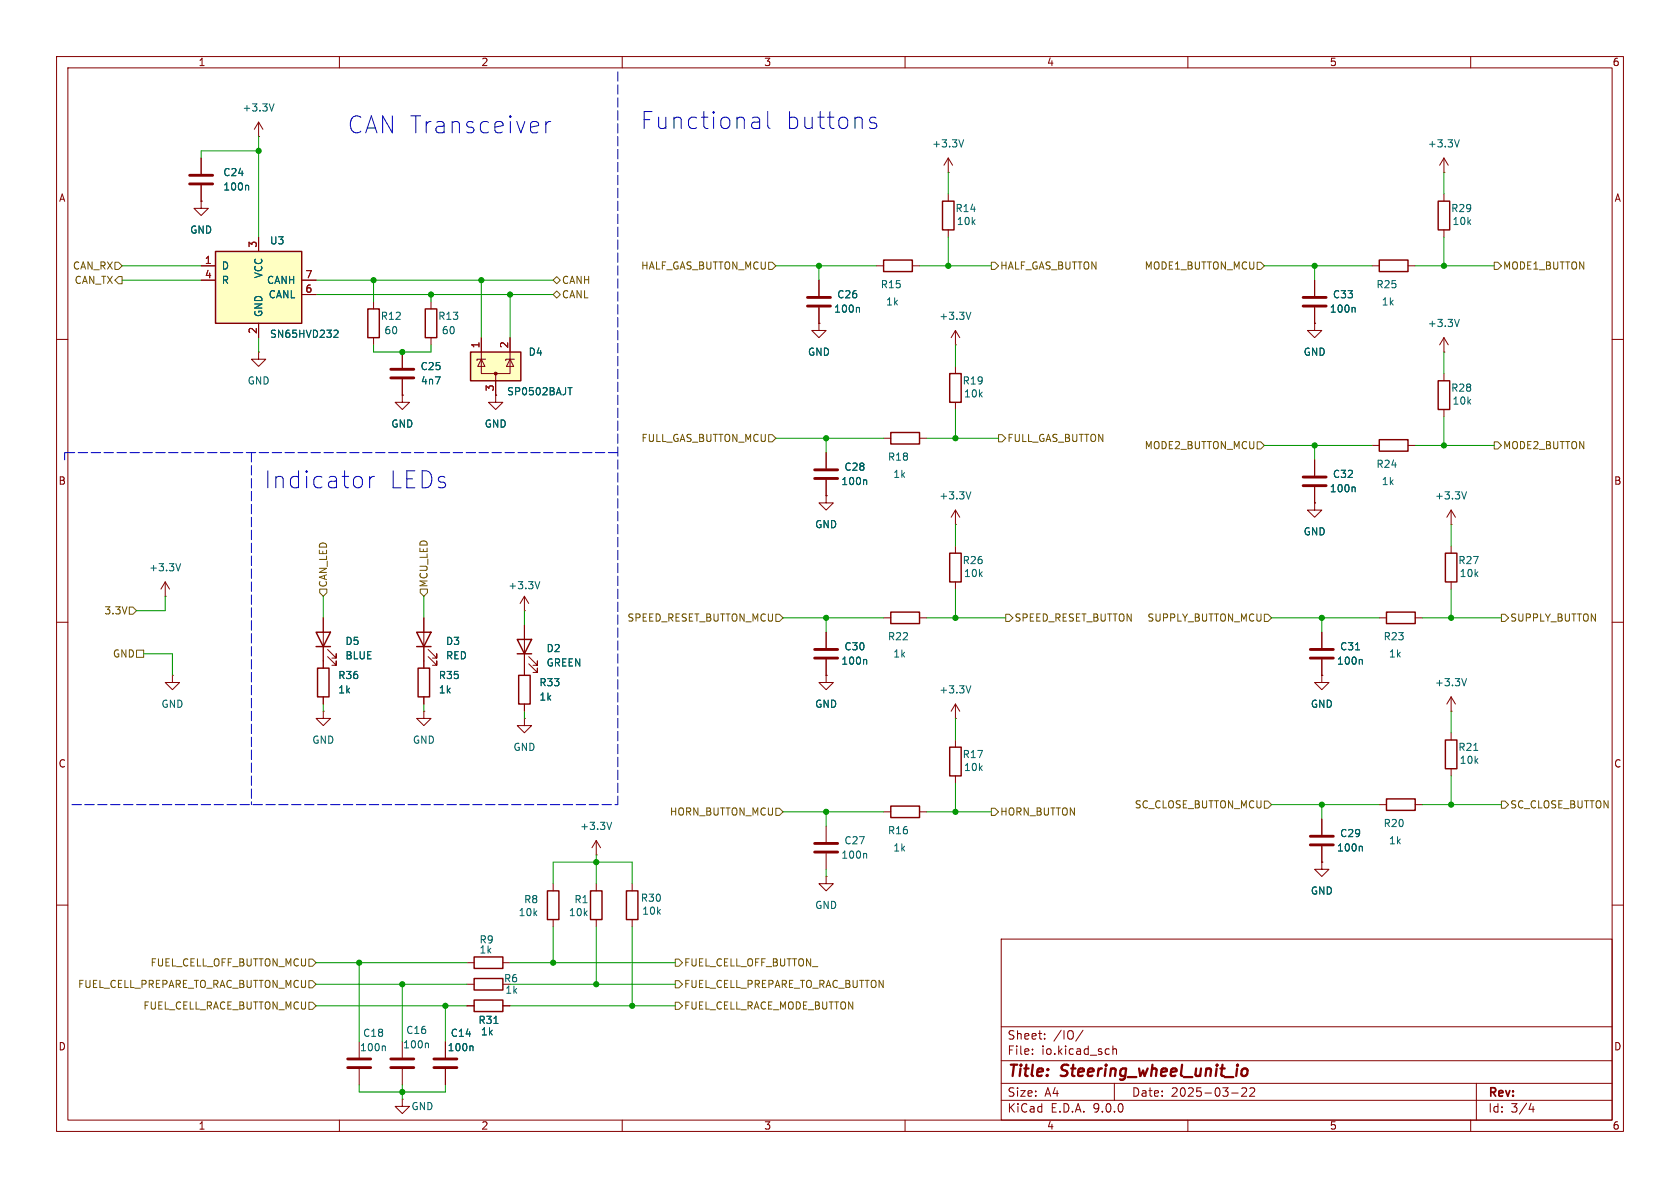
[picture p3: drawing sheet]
<svg xmlns="http://www.w3.org/2000/svg" width="297mm" height="210mm" viewBox="0 0 297 210" stroke-linecap="round" stroke-linejoin="round" font-family="sans-serif">
<g fill="none" stroke="#840000" stroke-width=".18">
<path d="M10 10h277v190h-277zM12 12h273v186h-273zM60 10v2M110 10v2M160 10v2M210 10v2M260 10v2M45.7 24.1h.1M45.7 21.6l-.7 1.3M45.7 21.6l.8 1.3M45.7 21.6v2.5M255.3 30.5h.1"/>
<path d="M255.3 27.9v2.6M255.3 27.9l-.8 1.3M255.3 27.9l.7 1.3M66 53.3v1.3M66 59.7v1.3M144.8 57.2v1.2h1.2l-1.2 1.3-1.3-1.3h1.3M144.8 57.2h.1M144.8 49.5v2.8M144.8 54.4v2.8M232.4 57.2v1.2h1.3l-1.3 1.3-1.3-1.3h1.3M232.4 57.2h.1M232.4 49.5v2.8"/>
<path d="M232.4 54.4v2.8M242.6 47h1.2M248.9 47h1.3M255.3 59.7v2.5M255.3 59.7l-.8 1.3M255.3 59.7l.7 1.3M10 60h2M45.7 62.2v1.3h1.3l-1.3 1.3-1.3-1.3h1.3M45.7 62.2h.1M156.2 77.5h1.3M162.6 77.5h1.2M242.6 78.7h1.2"/>
<path d="M248.9 78.7h1.3M255.3 62.2h.1M255.3 66v1.3M255.3 72.4v1.3M285 60h2M168.9 92.7h.1M168.9 90.2l-.8 1.2M168.9 90.2l.8 1.2M168.9 90.2v2.5M232.4 88.9v1.3h1.3l-1.3 1.2-1.3-1.2h1.3M232.4 88.9h.1M232.4 81.3v2.8"/>
<path d="M232.4 86.1v2.8M256.5 92.7h.1M256.5 90.2l-.7 1.2M256.5 90.2l.8 1.2M256.5 90.2v2.5M256.5 96.5v1.3M10 110h2M29.2 105.4h.1M29.2 102.9l-.8 1.2M29.2 102.9l.8 1.2M29.2 102.9v2.5M30.5 119.4v1.3h1.2l-1.2 1.2-1.3-1.2h1.3"/>
<path d="M30.5 119.4h.1M57.1 109.2v8.9M57.9 116.1l1.5 1.5v-.8v.8h-.7M57.9 114.8l1.5 1.5v-.7v.7h-.7M74.9 109.2v8.9M75.7 116.1l1.5 1.5v-.8v.8h-.7M75.7 114.8l1.5 1.5v-.7v.7h-.7M92.7 108h.1M92.7 105.4l-.8 1.3M92.7 105.4l.8 1.3M92.7 105.4v2.6M233.7 119.4v1.3h1.2l-1.2 1.2-1.3-1.2h1.3"/>
<path d="M233.7 119.4h.1M233.7 111.8v2.8M233.7 116.6v2.8M256.5 102.9v1.2M285 110h2M57.1 125.7v1.3h1.3l-1.3 1.3-1.2-1.3h1.2M57.1 125.7h.1M57.1 123.2v1.3M74.9 125.7v1.3h1.3l-1.3 1.3-1.2-1.3h1.2M74.9 125.7h.1M74.9 123.2v1.3M111.8 156.2v1.3"/>
<path d="M243.8 142.2h1.3M250.2 142.2h1.3M10 160h2M111.8 162.6v1.2M177 166h108v32h-108zM285 160h2M60 198v2M78.7 184.2v2.7M78.7 189v2.8M110 198v2M160 198v2M177 194.5h108"/>
<path d="M177 191.5h108M177 187.5h108M177 181.5h108M182.5 186.3v.1M182.5 185.5v.1M184.7 183.6v.1M184.7 182.8v.1M191.5 182.1l-1.3 2M196.7 184.9v1.5M196.7 185.5l.3-.1 .3 .1 .1 .9M197 191.5v3M210 198v2"/>
<path d="M217.7 193.2h1.2M219.7 192.3l.5 .1 .2 .3-.9 1.1h.9M221 192.4l.5-.1 .2 .1 .1 .3-.9 1.1h.9M260 198v2M261 191.5v6.5M270.7 195l-.4 1.1h.9M271 195.6v1"/>
</g>
<path d="M219.7 189a.5 .5 0 0 1 .9 .3l-.1 .5a.62 .62 0 0 1-.7 .4" fill="none" stroke="#840000" stroke-width=".4"/>
<g fill="none" stroke="#840000" stroke-width=".25">
<path d="M65 54.6h2.1v5.1h-2.1zM243.8 46h5.1v2h-5.1zM157.5 76.5h5.1v2h-5.1zM243.8 77.7h5.1v2.1h-5.1zM254.3 67.3h2v5.1h-2zM255.5 97.8h2.1v5.1h-2.1zM55.9 111.8h2.5l-1.3 2.5zM55.9 114.3h2.5M56.1 118.1h2.1v5.1h-2.1zM73.7 111.8h2.5l-1.3 2.5zM73.7 114.3h2.5M73.9 118.1h2v5.1h-2z"/>
<path d="M110.7 157.5h2.1v5.1h-2.1zM245.1 141.2h5.1v2.1h-5.1z"/>
</g>
<path d="M142.7 52.6h4.1M142.7 54.1h4.1M230.4 52.6h4M230.4 54.1h4M230.4 84.3h4M230.4 85.9h4M231.6 114.8h4.1M231.6 116.3h4.1M76.7 187.2h4.1M76.7 188.7h4.1" fill="none" stroke="#840000" stroke-width=".51"/>
<g fill="none" stroke="#006464" stroke-width=".18">
<path d="M48.4 18.4l-.4 1.2M258 24.7l-.4 1.3M151.8 54.3l.1 .2v.7M239.4 54.3l.2 .2v.7M258 56.5l-.4 1.2M31.9 99.6l-.4 1.3M171.6 86.9l-.4 1.3M239.4 86.1l.2 .2v.6M259.3 86.9l-.5 1.3M95.4 102.8l-.4 1.3M239.6 114.9h.8M240.7 116.6l.1 .2v.6"/>
<path d="M83.4 184.9l.2 .2v.6"/>
</g>
<path d="M38.1 44.5h15.2v12.7h-15.2z" fill="#ffffc2"/>
<path d="M254.3 35.6h2v5h-2zM38.1 44.5h15.2v12.7h-15.2zM91.7 119.4h2v5.1h-2zM96.8 157.5h2v5.1h-2zM83.8 176.8h5.1v2h-5.1zM83.8 173h5.1v2h-5.1zM83.8 169.2h5.1v2h-5.1z" fill="none" stroke="#840000" stroke-width=".25"/>
<g fill="none" stroke="#840000" stroke-width=".18">
<path d="M255.3 34.3v1.3M35.6 47h2.5M35.6 49.5h2.5M45.7 41.9v2.6M45.7 57.2v2.5M53.3 49.5h2.6M53.3 52.1h2.6M255.3 40.6v1.3M71.1 62.2v2.8M71.1 67.1v2.8M92.7 118.1v1.3M92.7 127v1.3h1.3l-1.3 1.2-1.3-1.2h1.3"/>
<path d="M92.7 127h.1M92.7 124.5v1.2M97.8 156.2v1.3M105.4 151.1h.1M105.4 148.6l-.8 1.3M105.4 148.6l.8 1.3M105.4 148.6v2.5M82.5 177.8h1.3M82.5 174h1.3M82.5 170.2h1.3M88.9 177.8h1.3M88.9 170.2h1.3"/>
<path d="M97.8 162.6v1.2M63.5 184.2v2.7M63.5 189v2.8"/>
</g>
<path d="M59.2 58.4h.4l.2 .3-.8 .9h.8M108.1 145.4l-.4 1.2M67.9 184.9l.2 .2v.6M87.3 180.9h.7" fill="none" stroke="#006464" stroke-width=".18"/>
<path d="M69.1 65.3h4.1M69.1 66.8h4.1M61.5 187.2h4M61.5 188.7h4" fill="none" stroke="#840000" stroke-width=".51"/>
<path d="M83.2 62.2h8.9v5.1h-8.9z" fill="#ffffc2"/>
<g fill="none" stroke="#840000" stroke-width=".25">
<path d="M166.6 35.6h2.1v5h-2.1zM75.2 54.6h2v5.1h-2zM156.2 46h5.1v2h-5.1zM83.2 62.2h8.9v5.1h-8.9zM167.9 66h2v5.1h-2zM167.9 97.8h2v5.1h-2zM91.4 113h2.6l-1.3 2.6zM91.4 115.6h2.6M157.5 108.2h5.1v2h-5.1zM245.1 108.2h5.1v2h-5.1zM167.9 132.1h2v5.1h-2zM255.5 130.8h2.1v5.1h-2.1z"/>
<path d="M104.4 157.5h2v5.1h-2zM157.5 142.5h5.1v2h-5.1z"/>
</g>
<g fill="none" stroke="#840000" stroke-width=".18">
<path d="M35.6 35.6v1.2h1.2l-1.2 1.3-1.3-1.3h1.3M35.6 35.6h.1M35.6 27.9v2.8M35.6 32.8v2.8M167.6 30.5h.1M167.6 27.9v2.6M167.6 34.3v1.3M167.6 27.9l-.7 1.3M167.6 27.9l.8 1.3M35.6 47h2.5M35.6 49.5h2.5M45.7 41.9v2.6"/>
<path d="M45.7 57.2v2.5M53.3 49.5h2.6M53.3 52.1h2.6M76.2 53.3v1.3M76.2 59.7v1.3M85.1 59.7v3.8M90.2 59.7v3.8M144.8 57.2h.1M144.8 49.5v2.8M144.8 54.4v2.8M154.9 47h1.3M161.3 47h1.3"/>
<path d="M167.6 40.6v1.3M168.9 58.4v2.6M168.9 58.4l-.8 1.3M168.9 58.4l.8 1.3M232.4 57.2h.1M232.4 49.5v2.8M232.4 54.4v2.8M71.1 69.9v1.2h1.3l-1.3 1.3-1.3-1.3h1.3M71.1 69.9h.1M71.1 62.2v2.8M71.1 67.1v2.8M85.1 63.5v2.5h5.1v-2.5"/>
<path d="M85.1 63.5l.6 1.3h-1.2zM85.9 63.5h-1.6v.3M87.6 69.9v1.2h1.3l-1.3 1.3-1.2-1.3h1.2M87.6 69.9h.1M87.6 66v3.9M90.2 63.5l.6 1.3h-1.3zM90.9 63.5h-1.5v.3M168.9 61h.1M168.9 64.8v1.2M168.9 71.1v1.3M146 87.6v1.3h1.3l-1.3 1.3-1.2-1.3h1.2M146 87.6h.1"/>
<path d="M146 80v2.8M146 84.8v2.8M168.9 96.5v1.3M232.4 88.9h.1M232.4 81.3v2.8M232.4 86.1v2.8M57.1 109.2v2.6M57.1 114.3v3.8M74.9 109.2v2.6M74.9 114.3v3.8M92.7 110.5v8.9M93.5 117.3l1.5 1.6v-.8v.8h-.8"/>
<path d="M93.5 116.1l1.5 1.5v-.8v.8h-.8M146 119.4v1.3h1.3l-1.3 1.2-1.2-1.2h1.2M146 119.4h.1M146 111.8v2.8M146 116.6v2.8M156.2 109.2h1.3M162.6 109.2h1.2M168.9 102.9v1.2M233.7 119.4h.1M233.7 111.8v2.8M233.7 116.6v2.8M243.8 109.2h1.3"/>
<path d="M250.2 109.2h1.3M57.1 123.2v1.3M74.9 123.2v1.3M92.7 124.5v1.2M168.9 127h.1M168.9 124.5v2.5M168.9 130.8v1.3M168.9 137.2v1.2M168.9 124.5l-.8 1.2M168.9 124.5l.8 1.2M256.5 125.7h.1M256.5 123.2v2.5"/>
<path d="M256.5 129.5v1.3M256.5 135.9v1.3M256.5 123.2l-.7 1.3M256.5 123.2l.8 1.3M105.4 156.2v1.3M146 154.9v1.3h1.3l-1.3 1.3-1.2-1.3h1.2M146 154.9h.1M146 146.1v2.7M146 150.9v2.8M156.2 143.5h1.3M162.6 143.5h1.2M233.7 152.4v1.3h1.2l-1.2 1.2-1.3-1.2h1.3"/>
<path d="M233.7 152.4h.1M233.7 144.8v2.8M233.7 149.6v2.8M82.5 177.8h1.3M88.9 177.8h1.3M105.4 162.6v1.2M71.1 194.3v1.3h1.3l-1.3 1.3-1.3-1.3h1.3M71.1 194.3h.1M71.1 184.2v2.7M71.1 189v2.8M78.7 184.2v2.7M78.7 189v2.8"/>
</g>
<circle cx="87.6" cy="66" r=".25" fill="#840000" stroke="#840000" stroke-width=".18"/>
<g fill="none" stroke="#006464" stroke-width=".18">
<path d="M43.8 32.8l.2 .1v.7M170.4 24.7l-.5 1.3M59.2 58.4h.4l.2 .3-.8 .9h.8M151.8 54.3l.1 .2v.7M171.6 55.2l-.4 1.3M239.4 54.3l.2 .2v.7M100.4 68.5h.7M100.8 68.5v1.3M153 84.8l.2 .2v.7M239.4 86.1l.2 .2v.6M153 116.6l.2 .2v.6M239.6 114.9h.8"/>
<path d="M240.7 116.6l.1 .2v.6M259.3 120l-.5 1.2M171.6 121.2l-.4 1.3M260.5 132.7h.8M153 150.9l.2 .1v.7M240.7 149.6l.1 .2v.6M75.6 184.4l.1 .2v.6M83.4 184.9l.2 .2v.6M87.3 180.9h.7"/>
</g>
<path d="M33.5 31h4.1M33.5 32.5h4.1M144 83.1h4.1M144 84.6h4.1M144 114.8h4.1M144 116.3h4.1M144 149.1h4.1M144 150.6h4.1M231.6 147.8h4.1M231.6 149.4h4.1M69.1 187.2h4.1M69.1 188.7h4.1" fill="none" stroke="#840000" stroke-width=".51"/>
<g fill="none" stroke="#725600" stroke-width=".18">
<path d="M20.3 46.4h.7l.6 .6-.6 .6h-.7zM21 48.9h.6v1.3h-.6l-.7-.7zM97.8 49.5l.6-.6 .7 .6-.7 .7zM98.4 51.4l.7 .7-.7 .6-.6-.6zM135.9 46.4h.6l.7 .6-.7 .6h-.6zM175.3 46.4h.6l.6 .6-.6 .6h-.6zM222.2 46.4h.7l.6 .6-.6 .6h-.7zM264.2 46.4h.6l.6 .6-.6 .6h-.6zM135.9 76.8h.6l.7 .7-.7 .6h-.6zM176.5 76.8h.7l.6 .7-.6 .6h-.7zM222.2 78.1h.7l.6 .6-.6 .7h-.7zM264.2 78.1h.6l.6 .6-.6 .7h-.6z"/>
<path d="M22.9 107.3h.6l.6 .7-.6 .6h-.6zM24.1 114.9h1.3v1.3h-1.3zM56.5 104.1h1.3v.7l-.7 .6-.6-.6zM74.3 104.1h1.3v.7l-.7 .6-.6-.6zM137.2 108.6h.6l.6 .6-.6 .7h-.6zM177.8 108.6h.6l.7 .6-.7 .7h-.6zM223.5 108.6h.7l.6 .6-.6 .7h-.7zM265.4 108.6h.7l.6 .6-.6 .7h-.7zM137.2 142.9h.6l.6 .6-.6 .6h-.6zM175.3 142.9h.6l.6 .6-.6 .6h-.6zM223.5 141.6h.7l.6 .6-.6 .7h-.7zM265.4 141.6h.7l.6 .6-.6 .7h-.7z"/>
<path d="M54.6 177.2h.6l.7 .6-.7 .6h-.6zM54.6 169.5h.6l.7 .7-.7 .6h-.6zM54.6 173.4h.6l.7 .6-.7 .6h-.6zM119.4 169.5h.6l.6 .7-.6 .6h-.6zM119.4 177.2h.6l.6 .6-.6 .6h-.6zM119.4 173.4h.6l.6 .6-.6 .6h-.6z"/>
</g>
<path d="M109.2 12.7v129.5M11.4 80v1.3M44.4 80v62.2M109.2 80h-97.8M12.7 142.2h96.5" fill="none" stroke="#0000c2" stroke-width=".18" stroke-dasharray="1.7 .6"/>
<g fill="none" stroke="#009600" stroke-width=".18">
<path d="M45.7 24.1v17.8M45.7 26.7h-10.1v1.2M167.6 30.5v3.8M255.3 30.5v3.8M21.6 49.5h14M21.6 47h14M45.7 59.7v2.5M55.9 49.5h41.9M55.9 52.1h41.9M66 49.5v3.8M76.2 52.1v1.2M85.1 49.5v10.2"/>
<path d="M90.2 52.1v7.6M137.2 47h17.7M144.8 47v2.5M162.6 47h12.7M167.6 41.9v5.1M223.5 47h19.1M232.4 47v2.5M250.2 47h14M255.3 41.9v5.1M66 61v1.2h10.2v-1.2M137.2 77.5h19M146 77.5v2.5"/>
<path d="M163.8 77.5h12.7M168.9 61v3.8M168.9 72.4v5.1M223.5 78.7h19.1M232.4 78.7v2.6M250.2 78.7h14M255.3 62.2v3.8M255.3 73.7v5M168.9 92.7v3.8M256.5 92.7v3.8M25.4 115.6h5.1v3.8M29.2 105.4v2.6h-5.1"/>
<path d="M57.1 105.4v3.8M74.9 105.4v3.8M92.7 108v2.5M138.4 109.2h17.8M146 109.2v2.6M163.8 109.2h14M168.9 104.1v5.1M224.8 109.2h19M233.7 109.2v2.6M251.5 109.2h13.9M256.5 104.1v5.1M57.1 124.5v1.2"/>
<path d="M74.9 124.5v1.2M92.7 125.7v1.3M168.9 127v3.8M168.9 138.4v5.1M256.5 125.7v3.8M256.5 137.2v5M97.8 156.2v-3.8h14v3.8M105.4 151.1v5.1M138.4 143.5h17.8M146 143.5v2.6M146 153.7v1.2M163.8 143.5h11.5"/>
<path d="M224.8 142.2h19M233.7 142.2v2.6M251.5 142.2h13.9M55.9 177.8h26.6M55.9 174h26.6M55.9 170.2h26.6M63.5 170.2v14M71.1 174v10.2M78.7 177.8v6.4M90.2 177.8h29.2M90.2 174h29.2M90.2 170.2h29.2"/>
<path d="M97.8 163.8v6.4M105.4 163.8v10.2M111.8 163.8v14M63.5 191.8v1.2h15.2v-1.2M71.1 191.8v2.5"/>
</g>
<path d="M135.7 19.7v2.6l.2 .3 .3 .1M96.5 21.5v2M97.4 21.5a.77 .77 0 0 0-.9 .6M133.3 20.7h.6l.3 .2 .1 .2v1.6M134.3 22.6l-.3 .1h-.7M134.3 21.4l-.3 .2h-.7M153.7 21.3l.2 .3 .7 .1 .3 .2 .1 .2-.1 .5-.3 .1h-.6l-.3-.1M154.9 20.9l-.7-.2-.3 .2-.2 .2M65.3 84.2v2M66.2 84.2a.77 .77 0 0 0-.9 .6" fill="none" stroke="#0000c2" stroke-width=".18"/>
<g fill="#009600" stroke="#009600" stroke-width=".18">
<circle cx="90.2" cy="52.1" r=".46"/>
<circle cx="97.8" cy="170.2" r=".46"/>
<circle cx="78.7" cy="177.8" r=".46"/>
<circle cx="71.1" cy="174" r=".46"/>
<circle cx="63.5" cy="170.2" r=".46"/>
<circle cx="71.1" cy="193" r=".46"/>
<circle cx="144.8" cy="47" r=".46"/>
<circle cx="105.4" cy="174" r=".46"/>
<circle cx="111.8" cy="177.8" r=".46"/>
<circle cx="105.4" cy="152.4" r=".46"/>
<circle cx="85.1" cy="49.5" r=".46"/>
<circle cx="71.1" cy="62.2" r=".46"/>
<circle cx="45.7" cy="26.7" r=".46"/>
<circle cx="66" cy="49.5" r=".46"/>
<circle cx="76.2" cy="52.1" r=".46"/>
<circle cx="168.9" cy="109.2" r=".46"/>
<circle cx="168.9" cy="143.5" r=".46"/>
<circle cx="146" cy="143.5" r=".46"/>
<circle cx="233.7" cy="142.2" r=".46"/>
<circle cx="146" cy="109.2" r=".46"/>
<circle cx="146" cy="77.5" r=".46"/>
<circle cx="256.5" cy="142.2" r=".46"/>
<circle cx="256.5" cy="109.2" r=".46"/>
<circle cx="233.7" cy="109.2" r=".46"/>
<circle cx="232.4" cy="47" r=".46"/>
<circle cx="232.4" cy="78.7" r=".46"/>
<circle cx="255.3" cy="47" r=".46"/>
<circle cx="255.3" cy="78.7" r=".46"/>
<circle cx="167.6" cy="47" r=".46"/>
<circle cx="168.9" cy="77.5" r=".46"/>
</g>
<g font-size="4.2" fill="#0000c2">
<text x="61.4" y="23.8">CAN Transceiver</text>
<text x="113.2" y="23.1">Functional</text>
<text x="138.8" y="23.1">buttons</text>
<text x="46.7" y="86.6">Indicator</text>
<text x="68.7" y="86.6">LEDs</text>
</g>
<g font-size="2.8" fill="#840000">
<text x="178" y="190.9">Title:</text>
<text x="187.7" y="190.9">Steering_wheel_unit_io</text>
</g>
<g font-size="2.1" fill="#840000">
<text x="178" y="184">Sheet:</text>
<text x="186.2" y="184">/IO/</text>
<text x="178" y="186.7">File:</text>
<text x="184.1" y="186.7">io.kicad_sch</text>
<text x="178" y="196.9">KiCad</text>
<text x="178" y="194.1">Size:</text>
<text x="184.7" y="194.1">A4</text>
<text x="185.7" y="196.9">E.D.A.</text>
<text x="193.3" y="196.9">9.0.0</text>
<text x="200" y="194.1">Date:</text>
<text x="207" y="194.1">2025-03-22</text>
<text x="263" y="194.3">Rev:</text>
<text x="263" y="196.9">Id:</text>
<text x="267.1" y="196.9">3/4</text>
</g>
<g font-size="1.8" fill="#840000">
<text x="35" y="11.9">1</text>
<text x="85" y="11.9">2</text>
<text x="135" y="11.9">3</text>
<text x="185" y="11.9">4</text>
<text x="235" y="11.9">5</text>
<text x="285" y="11.9">6</text>
<text x="10.3" y="35.9">A</text>
<text x="285.3" y="35.9">A</text>
<text x="10.3" y="85.9">B</text>
<text x="285.3" y="85.9">B</text>
<text x="10.3" y="135.9">C</text>
<text x="285.3" y="135.9">C</text>
<text x="10.3" y="185.9">D</text>
<text x="285.3" y="185.9">D</text>
<text x="35" y="199.9">1</text>
<text x="85" y="199.9">2</text>
<text x="135" y="199.9">3</text>
<text x="185" y="199.9">4</text>
<text x="235" y="199.9">5</text>
<text x="285" y="199.9">6</text>
</g>
<g font-size="1.8" fill="#006464">
<text x="42.8" y="19.9">+3.3V</text>
<text x="164.7" y="26.3">+3.3V</text>
<text x="252.3" y="26.3">+3.3V</text>
<text x="39.4" y="33.9">100n</text>
<text x="39.4" y="31.3">C24</text>
<text x="33.5" y="41.5">GND</text>
<text x="168.8" y="37.7">R14</text>
<text x="169.1" y="40">10k</text>
<text x="256.4" y="37.7">R29</text>
<text x="256.7" y="40">10k</text>
<text x="39.1" y="47.9">D</text>
<text x="47.6" y="43.4">U3</text>
<text x="39.1" y="50.4">R</text>
<text x="46.6" y="49.3" transform="rotate(-90 46.6 49.3)">VCC</text>
<text x="47.1" y="50.4">CANH</text>
<text x="47.4" y="52.9">CANL</text>
<text x="147.9" y="52.9">C26</text>
<text x="155.6" y="51.2">R15</text>
<text x="235.5" y="52.9">C33</text>
<text x="243.2" y="51.2">R25</text>
<text x="46.6" y="56.1" transform="rotate(-90 46.6 56.1)">GND</text>
<text x="47.6" y="59.9">SN65HVD232</text>
<text x="67.2" y="56.7">R12</text>
<text x="67.9" y="59.3">60</text>
<text x="77.4" y="56.7">R13</text>
<text x="78" y="59.3">60</text>
<text x="147.4" y="55.5">100n</text>
<text x="156.6" y="54.2">1k</text>
<text x="166" y="56.7">+3.3V</text>
<text x="235" y="55.5">100n</text>
<text x="244.2" y="54.2">1k</text>
<text x="252.3" y="58">+3.3V</text>
<text x="74.3" y="65.6">C25</text>
<text x="93.4" y="63.1">D4</text>
<text x="142.7" y="63.1">GND</text>
<text x="230.4" y="63.1">GND</text>
<text x="43.7" y="68.2">GND</text>
<text x="74.3" y="68.2">4n7</text>
<text x="89.5" y="70.1">SP0502BAJT</text>
<text x="170.1" y="68.2">R19</text>
<text x="170.3" y="70.5">10k</text>
<text x="256.4" y="69.4">R28</text>
<text x="256.7" y="71.7">10k</text>
<text x="69.1" y="75.8">GND</text>
<text x="85.6" y="75.8">GND</text>
<text x="149.2" y="83.4">C28</text>
<text x="156.9" y="81.6">R18</text>
<text x="243.2" y="82.9">R24</text>
<text x="148.6" y="86">100n</text>
<text x="157.8" y="84.7">1k</text>
<text x="166" y="88.5">+3.3V</text>
<text x="235" y="87.2">100n</text>
<text x="235.5" y="84.7">C32</text>
<text x="244.2" y="86">1k</text>
<text x="253.6" y="88.5">+3.3V</text>
<text x="144" y="93.6">GND</text>
<text x="230.4" y="94.8">GND</text>
<text x="26.3" y="101.2">+3.3V</text>
<text x="170.1" y="99.9">R26</text>
<text x="257.7" y="99.9">R27</text>
<text x="89.8" y="104.4">+3.3V</text>
<text x="170.3" y="102.2">10k</text>
<text x="258" y="102.2">10k</text>
<text x="156.9" y="113.4">R22</text>
<text x="244.5" y="113.4">R23</text>
<text x="61" y="114.2">D5</text>
<text x="61" y="116.8">BLUE</text>
<text x="78.7" y="114.2">D3</text>
<text x="78.7" y="116.8">RED</text>
<text x="96.5" y="115.5">D2</text>
<text x="96.5" y="118">GREEN</text>
<text x="148.6" y="117.7">100n</text>
<text x="149.2" y="115.2">C30</text>
<text x="157.8" y="116.4">1k</text>
<text x="236.3" y="117.7">100n</text>
<text x="236.8" y="115.2">C31</text>
<text x="245.5" y="116.4">1k</text>
<text x="28.4" y="125.3">GND</text>
<text x="59.7" y="120.2">R36</text>
<text x="59.7" y="122.8">1k</text>
<text x="77.5" y="120.2">R35</text>
<text x="77.5" y="122.8">1k</text>
<text x="95.3" y="121.5">R33</text>
<text x="95.3" y="124.1">1k</text>
<text x="144" y="125.3">GND</text>
<text x="166" y="122.8">+3.3V</text>
<text x="231.6" y="125.3">GND</text>
<text x="253.6" y="121.5">+3.3V</text>
<text x="55.1" y="131.7">GND</text>
<text x="72.9" y="131.7">GND</text>
<text x="90.7" y="132.9">GND</text>
<text x="170.1" y="134.2">R17</text>
<text x="170.3" y="136.5">10k</text>
<text x="257.7" y="132.9">R21</text>
<text x="258" y="135.2">10k</text>
<text x="102.5" y="146.9">+3.3V</text>
<text x="149.2" y="149.5">C27</text>
<text x="156.9" y="147.7">R16</text>
<text x="236.8" y="148.2">C29</text>
<text x="244.5" y="146.4">R20</text>
<text x="245.5" y="149.5">1k</text>
<text x="148.6" y="152">100n</text>
<text x="157.8" y="150.7">1k</text>
<text x="236.3" y="150.7">100n</text>
<text x="92.6" y="159.9">R8</text>
<text x="101.4" y="159.9">R1</text>
<text x="113.2" y="159.6">R30</text>
<text x="113.4" y="161.9">10k</text>
<text x="144" y="160.9">GND</text>
<text x="231.6" y="158.3">GND</text>
<text x="84.7" y="167">R9</text>
<text x="91.6" y="162.2">10k</text>
<text x="100.5" y="162.2">10k</text>
<text x="84.7" y="168.8">1k</text>
<text x="89" y="173.8">R6</text>
<text x="89.2" y="175.9">1k</text>
<text x="64.1" y="183.5">C18</text>
<text x="71.2" y="185.5">100n</text>
<text x="71.7" y="183">C16</text>
<text x="79.6" y="183.5">C14</text>
<text x="84.5" y="181.2">R31</text>
<text x="84.9" y="183.2">1k</text>
<text x="63.5" y="186">100n</text>
<text x="79" y="186">100n</text>
<text x="72.6" y="196.4">GND</text>
</g>
<g font-size="1.8" fill="#725600">
<text x="12.8" y="47.9">CAN_RX</text>
<text x="113.2" y="47.9">HALF_GAS_BUTTON_MCU</text>
<text x="176.7" y="47.9">HALF_GAS_BUTTON</text>
<text x="202.3" y="47.9">MODE1_BUTTON_MCU</text>
<text x="265.6" y="47.9">MODE1_BUTTON</text>
<text x="13.1" y="50.4">CAN_TX</text>
<text x="99.3" y="50.4">CANH</text>
<text x="99.3" y="52.9">CANL</text>
<text x="113.3" y="78.3">FULL_GAS_BUTTON_MCU</text>
<text x="178" y="78.3">FULL_GAS_BUTTON</text>
<text x="202.3" y="79.6">MODE2_BUTTON_MCU</text>
<text x="265.6" y="79.6">MODE2_BUTTON</text>
<text x="58" y="103.9" transform="rotate(-90 58 103.9)">CAN_LED</text>
<text x="75.8" y="103.9" transform="rotate(-90 75.8 103.9)">MCU_LED</text>
<text x="18.4" y="108.8">3.3V</text>
<text x="110.8" y="110.1">SPEED_RESET_BUTTON_MCU</text>
<text x="179.3" y="110.1">SPEED_RESET_BUTTON</text>
<text x="202.7" y="110.1">SUPPLY_BUTTON_MCU</text>
<text x="266.9" y="110.1">SUPPLY_BUTTON</text>
<text x="19.9" y="116.4">GND</text>
<text x="200.5" y="143.1">SC_CLOSE_BUTTON_MCU</text>
<text x="266.9" y="143.1">SC_CLOSE_BUTTON</text>
<text x="118.3" y="144.4">HORN_BUTTON_MCU</text>
<text x="176.7" y="144.4">HORN_BUTTON</text>
<text x="26.5" y="171">FUEL_CELL_OFF_BUTTON_MCU</text>
<text x="120.8" y="171">FUEL_CELL_OFF_BUTTON_</text>
<text x="13.7" y="174.9">FUEL_CELL_PREPARE_TO_RAC_BUTTON_MCU</text>
<text x="25.2" y="178.7">FUEL_CELL_RACE_BUTTON_MCU</text>
<text x="120.8" y="178.7">FUEL_CELL_RACE_MODE_BUTTON</text>
<text x="120.8" y="174.9">FUEL_CELL_PREPARE_TO_RAC_BUTTON</text>
</g>
<g font-size="1.8" fill="#a90000">
<text x="36.1" y="46.7">1</text>
<text x="45.5" y="43.9" transform="rotate(-90 45.5 43.9)">3</text>
<text x="36.1" y="49.3">4</text>
<text x="53.9" y="49.3">7</text>
<text x="53.9" y="51.8">6</text>
<text x="45.5" y="59.1" transform="rotate(-90 45.5 59.1)">2</text>
<text x="84.8" y="61.7" transform="rotate(-90 84.8 61.7)">1</text>
<text x="89.9" y="61.7" transform="rotate(-90 89.9 61.7)">2</text>
<text x="87.4" y="69.3" transform="rotate(-90 87.4 69.3)">3</text>
</g>
</svg>
